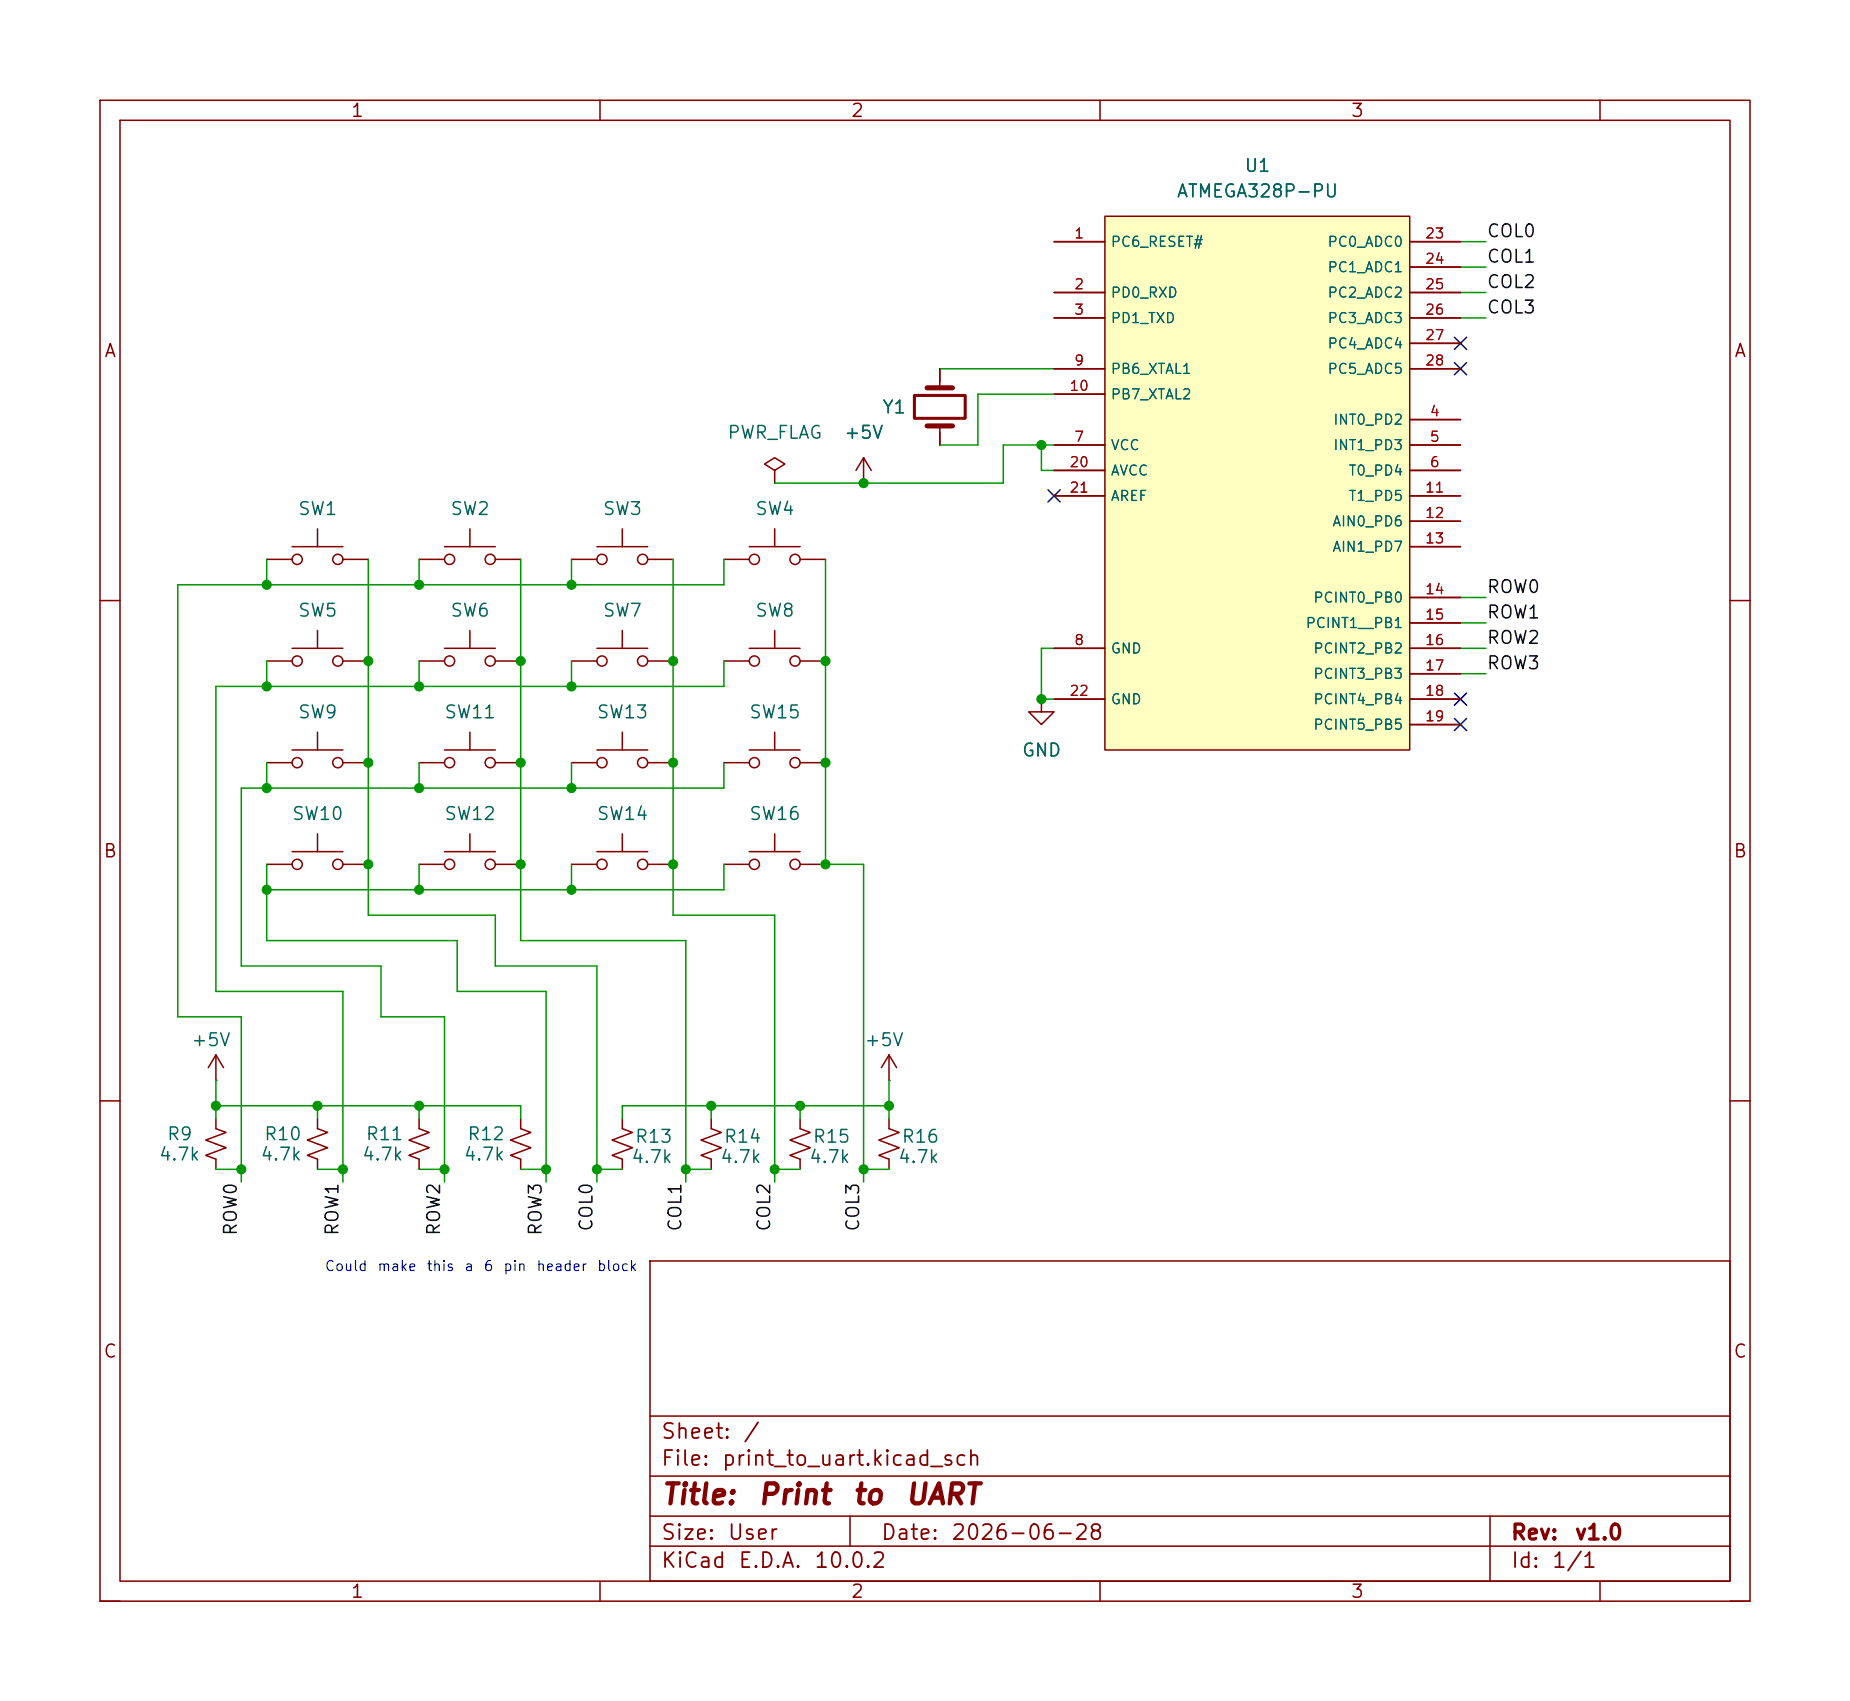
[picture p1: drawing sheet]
<svg xmlns="http://www.w3.org/2000/svg" width="185mm" height="170mm" viewBox="0 0 185 170" stroke-linecap="round" stroke-linejoin="round" font-family="sans-serif">
<g fill="none" stroke="#840000" stroke-width=".15">
<path d="M10 10h165v150h-165zM12 12h161v146h-161zM60 10v2M110 10v2M160 10v2M41.9 55.9h2.5M44.4 54.6h5.1M47 52.9v1.7M49.5 55.9h2.6M10 60h2M173 60h2M72.4 86.4h2.5"/>
<path d="M74.9 85.1h5.1M77.5 83.3v1.8M80 86.4h2.5M10 110h2M41.9 111.8v1l1 .4-2 .7 2 .8-2 .8 1 .3v1.1M173 110h2M65 126h108v32h-108zM60 158v2M65 154.5h108M65 151.5h108M65 147.5h108M65 141.5h108"/>
<path d="M85 151.5v3M110 158v2M149 151.5v6.5M160 158v2M10 160h2M173 160h2"/>
<circle cx="45" cy="55.9" r=".51"/>
<circle cx="49" cy="55.9" r=".51"/>
<circle cx="75.4" cy="86.4" r=".51"/>
<circle cx="79.5" cy="86.4" r=".51"/>
</g>
<path d="M110.5 21.6h30.5v53.4h-30.5z" fill="#ffffc2"/>
<g fill="none" stroke="#840000" stroke-width=".15">
<path d="M94 36.9v1.9M105.4 24.2h5.1M105.4 29.2h5.1M105.4 31.8h5.1M105.4 36.9h5.1M105.4 39.4h5.1M110.5 21.6h30.5v53.4h-30.5zM141 24.2h5M141 29.2h5M141 31.8h5M141 36.9h5M141 26.7h5"/>
<path d="M141 34.3h5M26.7 55.9h2.5M29.2 54.6h5.1M31.7 52.9v1.7M34.3 55.9h2.5M57.1 55.9h2.6M59.7 54.6h5.1M62.2 52.9v1.7M64.8 55.9h2.5M72.4 55.9h2.5M74.9 54.6h5.1M77.5 47l1-.6-1-.7-1 .7 1 .6v1.3"/>
<path d="M77.5 48.3h.1M77.5 52.9v1.7M80 55.9h2.5M86.4 48.3h.1M86.4 45.7l-.8 1.3M86.4 45.7l.7 1.3M86.4 45.7v2.6M94 42.6v1.9M105.4 44.5h5.1M105.4 47h5.1M105.4 49.6h5.1M141 41.9h5"/>
<path d="M141 44.5h5M141 47h5M141 49.6h5M141 52.1h5M141 54.6h5M141 59.7h5M26.7 76.2h2.5M26.7 66.1h2.5M29.2 64.8h5.1M29.2 75h5.1M31.7 63v1.8M31.7 73.2v1.8"/>
<path d="M34.3 76.2h2.5M34.3 66.1h2.5M41.9 76.2h2.5M41.9 66.1h2.5M44.4 64.8h5.1M44.4 75h5.1M47 63v1.8M47 73.2v1.8M49.5 76.2h2.6M49.5 66.1h2.6M57.1 76.2h2.6M57.1 66.1h2.6"/>
<path d="M59.7 64.8h5.1M59.7 75h5.1M62.2 63v1.8M62.2 73.2v1.8M64.8 76.2h2.5M64.8 66.1h2.5M72.4 76.2h2.5M72.4 66.1h2.5M74.9 64.8h5.1M74.9 75h5.1M77.5 63v1.8M77.5 73.2v1.8"/>
<path d="M80 76.2h2.5M80 66.1h2.5M104.1 69.9v1.2h1.3l-1.3 1.3-1.2-1.3h1.2M104.1 69.9h.1M105.4 64.8h5.1M105.4 69.9h5.1M141 64.8h5M141 62.3h5M141 67.3h5M141 69.9h5M141 72.4h5M26.7 86.4h2.5"/>
<path d="M29.2 85.1h5.1M31.7 83.3v1.8M34.3 86.4h2.5M41.9 86.4h2.5M44.4 85.1h5.1M47 83.3v1.8M49.5 86.4h2.6M57.1 86.4h2.6M59.7 85.1h5.1M62.2 83.3v1.8M64.8 86.4h2.5M21.6 111.8v1l1 .4-2 .7 2 .8-2 .8 1 .3v1.1"/>
<path d="M21.6 108h.1M21.6 105.4v2.6M21.6 105.4l-.8 1.3M21.6 105.4l.8 1.3M31.7 111.8v1l1.1 .4-2.1 .7 2.1 .8-2.1 .8 1 .3v1.1M52.1 111.8v1l1 .4-2 .7 2 .8-2 .8 1 .3v1.1M62.2 111.8v1l1 .4-2 .7 2 .8-2 .8 1 .3v1.1M71.1 111.8v1l1 .4-2 .7 2 .8-2 .8 1 .3v1.1M80 111.8v1l1 .4-2 .7 2 .8-2 .8 1 .3v1.1M88.9 108h.1M88.9 111.8v1l1 .4-2 .7 2 .8-2 .8 1 .3v1.1M88.9 105.4l-.8 1.3"/>
<path d="M88.9 105.4l.8 1.3M88.9 105.4v2.6"/>
<circle cx="29.7" cy="55.9" r=".51"/>
<circle cx="33.8" cy="55.9" r=".51"/>
<circle cx="60.2" cy="55.9" r=".51"/>
<circle cx="64.3" cy="55.9" r=".51"/>
<circle cx="75.4" cy="55.9" r=".51"/>
<circle cx="79.5" cy="55.9" r=".51"/>
<circle cx="29.7" cy="66.1" r=".51"/>
<circle cx="29.7" cy="76.2" r=".51"/>
<circle cx="33.8" cy="66.1" r=".51"/>
<circle cx="33.8" cy="76.2" r=".51"/>
<circle cx="45" cy="66.1" r=".51"/>
<circle cx="45" cy="76.2" r=".51"/>
<circle cx="49" cy="76.2" r=".51"/>
<circle cx="49" cy="66.1" r=".51"/>
<circle cx="60.2" cy="66.1" r=".51"/>
<circle cx="60.2" cy="76.2" r=".51"/>
<circle cx="64.3" cy="66.1" r=".51"/>
<circle cx="64.3" cy="76.2" r=".51"/>
<circle cx="75.4" cy="66.1" r=".51"/>
<circle cx="75.4" cy="76.2" r=".51"/>
<circle cx="79.5" cy="76.2" r=".51"/>
<circle cx="79.5" cy="66.1" r=".51"/>
<circle cx="29.7" cy="86.4" r=".51"/>
<circle cx="33.8" cy="86.4" r=".51"/>
<circle cx="45" cy="86.4" r=".51"/>
<circle cx="49" cy="86.4" r=".51"/>
<circle cx="60.2" cy="86.4" r=".51"/>
<circle cx="64.3" cy="86.4" r=".51"/>
</g>
<path d="M92.7 38.8h2.5M92.7 42.6h2.5" fill="none" stroke="#840000" stroke-width=".51"/>
<path d="M91.4 39.5h5.1v2.3h-5.1z" fill="none" stroke="#840000" stroke-width=".3"/>
<g fill="none" stroke="#009600" stroke-width=".15">
<path d="M94 36.9h11.4M105.4 39.4h-7.6v5.1h-3.8M146 29.2h2.6M146 31.8h2.6M146 24.2h2.6M146 26.7h2.6M26.7 55.9v2.5M36.8 55.9v35.6h12.7v5h10.2v21.6M41.9 55.9v2.5M52.1 55.9v38.1h16.5v24.1M57.1 55.9v2.5M67.3 55.9v35.6h10.2v26.6"/>
<path d="M72.4 55.9v2.5h-54.6v43.2h6.3v16.5M82.5 55.9v30.5h3.9v31.7M104.1 44.5v2.5h1.3M105.4 44.5h-5.1v3.8h-22.8M146 59.7h2.6M26.7 66.1v2.5M26.7 76.2v2.6M41.9 66.1v2.5M41.9 76.2v2.6M57.1 66.1v2.5M57.1 76.2v2.6M72.4 66.1v2.5h-50.8v30.5h12.7v19"/>
<path d="M72.4 76.2v2.6h-48.3v17.7h14v5.1h6.3v16.5M105.4 64.8h-1.3v5.1h1.3M146 62.3h2.6M146 64.8h2.6M146 67.3h2.6M26.7 86.4v7.6h19v5.1h8.9v19M41.9 86.4v2.5M57.1 86.4v2.5M72.4 86.4v2.5h-45.7M21.6 110.5h30.5v1.3M21.6 116.9h2.5M21.6 108v3.8"/>
<path d="M31.7 116.9h2.6M31.7 110.5v1.3M41.9 116.9h2.5M41.9 110.5v1.3M52.1 116.9h2.5M59.7 116.9h2.5M68.6 116.9h2.5M71.1 110.5v1.3M77.5 116.9h2.5M80 110.5v1.3M86.4 116.9h2.5M88.9 110.5h-26.7v1.3"/>
<path d="M88.9 108v3.8"/>
</g>
<path d="M145.4 36.2l1.3 1.3M145.4 33.7l1.3 1.2M146.7 36.2l-1.3 1.3M146.7 33.7l-1.3 1.2M104.8 48.9l1.2 1.3M106 48.9l-1.2 1.3M145.4 71.8l1.3 1.2M145.4 69.3l1.3 1.2M146.7 71.8l-1.3 1.2M146.7 69.3l-1.3 1.2" fill="none" stroke="#000084" stroke-width=".15"/>
<g fill="#009600" stroke="#009600" stroke-width=".1">
<circle cx="41.9" cy="110.5" r=".46"/>
<circle cx="44.4" cy="116.9" r=".46"/>
<circle cx="54.6" cy="116.9" r=".46"/>
<circle cx="59.7" cy="116.9" r=".46"/>
<circle cx="68.6" cy="116.9" r=".46"/>
<circle cx="71.1" cy="110.5" r=".46"/>
<circle cx="80" cy="110.5" r=".46"/>
<circle cx="82.5" cy="76.2" r=".46"/>
<circle cx="82.5" cy="66.1" r=".46"/>
<circle cx="88.9" cy="110.5" r=".46"/>
<circle cx="86.4" cy="116.9" r=".46"/>
<circle cx="67.3" cy="86.4" r=".46"/>
<circle cx="82.5" cy="86.4" r=".46"/>
<circle cx="77.5" cy="116.9" r=".46"/>
<circle cx="26.7" cy="58.4" r=".46"/>
<circle cx="26.7" cy="68.6" r=".46"/>
<circle cx="41.9" cy="78.8" r=".46"/>
<circle cx="41.9" cy="58.4" r=".46"/>
<circle cx="41.9" cy="88.9" r=".46"/>
<circle cx="36.8" cy="86.4" r=".46"/>
<circle cx="26.7" cy="78.8" r=".46"/>
<circle cx="26.7" cy="88.9" r=".46"/>
<circle cx="21.6" cy="110.5" r=".46"/>
<circle cx="52.1" cy="86.4" r=".46"/>
<circle cx="57.1" cy="88.9" r=".46"/>
<circle cx="31.7" cy="110.5" r=".46"/>
<circle cx="34.3" cy="116.9" r=".46"/>
<circle cx="24.1" cy="116.9" r=".46"/>
<circle cx="52.1" cy="66.1" r=".46"/>
<circle cx="52.1" cy="76.2" r=".46"/>
<circle cx="57.1" cy="68.6" r=".46"/>
<circle cx="36.8" cy="76.2" r=".46"/>
<circle cx="36.8" cy="66.1" r=".46"/>
<circle cx="41.9" cy="68.6" r=".46"/>
<circle cx="57.1" cy="58.4" r=".46"/>
<circle cx="67.3" cy="66.1" r=".46"/>
<circle cx="67.3" cy="76.2" r=".46"/>
<circle cx="57.1" cy="78.8" r=".46"/>
<circle cx="104.1" cy="69.9" r=".46"/>
<circle cx="86.4" cy="48.3" r=".46"/>
<circle cx="104.1" cy="44.5" r=".46"/>
</g>
<g font-size="2" fill="#840000">
<text x="66" y="150.9">Title:</text>
<text x="75.7" y="150.9">Print</text>
<text x="85.1" y="150.9">to</text>
<text x="90.4" y="150.9">UART</text>
</g>
<g font-size="1.5" fill="#840000">
<text x="66" y="146.9">File:</text>
<text x="66" y="144.2">Sheet:</text>
<text x="72.1" y="146.9">print_to_uart.kicad_sch</text>
<text x="74.2" y="144.2">/</text>
<text x="66" y="154.3">Size:</text>
<text x="72.7" y="154.3">User</text>
<text x="88" y="154.3">Date:</text>
<text x="95" y="154.3">2026-06-28</text>
<text x="151" y="154.3">Rev:</text>
<text x="157.4" y="154.3">v1.0</text>
<text x="66" y="157.1">KiCad</text>
<text x="73.7" y="157.1">E.D.A.</text>
<text x="81.3" y="157.1">10.0.2</text>
<text x="151" y="157.1">Id:</text>
<text x="155.1" y="157.1">1/1</text>
</g>
<g font-size="1.3" fill="#840000">
<text x="35" y="12">1</text>
<text x="85" y="12">2</text>
<text x="135" y="12">3</text>
<text x="10.3" y="36">A</text>
<text x="173.3" y="36">A</text>
<text x="10.3" y="86">B</text>
<text x="173.3" y="86">B</text>
<text x="10.3" y="136">C</text>
<text x="173.3" y="136">C</text>
<text x="35" y="160">1</text>
<text x="85" y="160">2</text>
<text x="135" y="160">3</text>
</g>
<g font-size="1.3" fill="#006464">
<text x="124.4" y="17.5">U1</text>
<text x="117.6" y="20">ATMEGA328P-PU</text>
<text x="88.1" y="41.6">Y1</text>
<text x="72.7" y="44.2">PWR_FLAG</text>
<text x="84.3" y="44.2">+5V</text>
<text x="29.7" y="51.8">SW1</text>
<text x="45" y="51.8">SW2</text>
<text x="60.2" y="51.8">SW3</text>
<text x="75.4" y="51.8">SW4</text>
<text x="29.7" y="62">SW5</text>
<text x="45" y="62">SW6</text>
<text x="60.2" y="62">SW7</text>
<text x="75.4" y="62">SW8</text>
<text x="29.7" y="72.1">SW9</text>
<text x="44.3" y="72.1">SW11</text>
<text x="59.6" y="72.1">SW13</text>
<text x="74.8" y="72.1">SW15</text>
<text x="102.1" y="75.9">GND</text>
<text x="29.1" y="82.3">SW10</text>
<text x="44.3" y="82.3">SW12</text>
<text x="59.6" y="82.3">SW14</text>
<text x="74.8" y="82.3">SW16</text>
<text x="19" y="104.9">+5V</text>
<text x="86.4" y="104.9">+5V</text>
<text x="15.8" y="116.3">4.7k</text>
<text x="16.6" y="114.3">R9</text>
<text x="26" y="116.3">4.7k</text>
<text x="26.3" y="114.3">R10</text>
<text x="36.1" y="116.3">4.7k</text>
<text x="36.5" y="114.3">R11</text>
<text x="46.3" y="116.3">4.7k</text>
<text x="46.6" y="114.3">R12</text>
<text x="63" y="116.6">4.7k</text>
<text x="63.4" y="114.5">R13</text>
<text x="71.9" y="116.6">4.7k</text>
<text x="72.3" y="114.5">R14</text>
<text x="80.8" y="116.6">4.7k</text>
<text x="81.2" y="114.5">R15</text>
<text x="89.7" y="116.6">4.7k</text>
<text x="90.1" y="114.5">R16</text>
</g>
<g font-size="1.3" fill="#0f0f0f">
<text x="148.6" y="29.1">COL2</text>
<text x="148.6" y="24">COL0</text>
<text x="148.6" y="26.6">COL1</text>
<text x="148.6" y="31.7">COL3</text>
<text x="148.6" y="59.6">ROW0</text>
<text x="148.6" y="62.1">ROW1</text>
<text x="148.6" y="64.7">ROW2</text>
<text x="148.6" y="67.2">ROW3</text>
<text x="24" y="123.6" transform="rotate(-90 24 123.6)">ROW0</text>
<text x="34.2" y="123.6" transform="rotate(-90 34.2 123.6)">ROW1</text>
<text x="44.3" y="123.6" transform="rotate(-90 44.3 123.6)">ROW2</text>
<text x="54.5" y="123.6" transform="rotate(-90 54.5 123.6)">ROW3</text>
<text x="59.6" y="123.2" transform="rotate(-90 59.6 123.2)">COL0</text>
<text x="68.5" y="123.2" transform="rotate(-90 68.5 123.2)">COL1</text>
<text x="77.3" y="123.2" transform="rotate(-90 77.3 123.2)">COL2</text>
<text x="86.2" y="123.2" transform="rotate(-90 86.2 123.2)">COL3</text>
</g>
<g font-size="1" fill="#a90000">
<text x="107.3" y="24.1">1</text>
<text x="107.3" y="29.2">2</text>
<text x="142.4" y="24.1">23</text>
<text x="142.4" y="26.6">24</text>
<text x="142.4" y="29.2">25</text>
<text x="107.3" y="31.7">3</text>
<text x="142.4" y="31.7">26</text>
<text x="142.4" y="34.2">27</text>
<text x="106.9" y="39.3">10</text>
<text x="107.3" y="36.8">9</text>
<text x="142.4" y="36.8">28</text>
<text x="142.9" y="41.9">4</text>
<text x="106.9" y="46.9">20</text>
<text x="107.3" y="44.4">7</text>
<text x="142.9" y="44.4">5</text>
<text x="142.9" y="46.9">6</text>
<text x="106.9" y="49.5">21</text>
<text x="142.4" y="49.5">11</text>
<text x="142.4" y="52">12</text>
<text x="142.4" y="54.6">13</text>
<text x="142.4" y="59.6">14</text>
<text x="107.3" y="64.7">8</text>
<text x="142.4" y="62.2">15</text>
<text x="142.4" y="64.7">16</text>
<text x="106.9" y="69.8">22</text>
<text x="142.4" y="67.3">17</text>
<text x="142.4" y="69.8">18</text>
<text x="142.4" y="72.3">19</text>
</g>
<g font-size="1" fill="#006464">
<text x="111" y="24.9">PC6_RESET#</text>
<text x="111" y="30">PD0_RXD</text>
<text x="132.7" y="24.9">PC0_ADC0</text>
<text x="132.7" y="27.5">PC1_ADC1</text>
<text x="132.7" y="30">PC2_ADC2</text>
<text x="111" y="32.5">PD1_TXD</text>
<text x="132.7" y="32.5">PC3_ADC3</text>
<text x="132.7" y="35.1">PC4_ADC4</text>
<text x="111" y="37.6">PB6_XTAL1</text>
<text x="111" y="40.2">PB7_XTAL2</text>
<text x="132.7" y="37.6">PC5_ADC5</text>
<text x="111" y="45.2">VCC</text>
<text x="111" y="47.8">AVCC</text>
<text x="133.3" y="42.7">INT0_PD2</text>
<text x="133.3" y="45.2">INT1_PD3</text>
<text x="134.8" y="47.8">T0_PD4</text>
<text x="111" y="50.3">AREF</text>
<text x="133.2" y="52.9">AIN0_PD6</text>
<text x="134.8" y="50.3">T1_PD5</text>
<text x="133.2" y="55.4">AIN1_PD7</text>
<text x="111" y="65.6">GND</text>
<text x="130.5" y="63">PCINT1__PB1</text>
<text x="131.3" y="60.5">PCINT0_PB0</text>
<text x="131.3" y="65.6">PCINT2_PB2</text>
<text x="111" y="70.6">GND</text>
<text x="131.3" y="68.1">PCINT3_PB3</text>
<text x="131.3" y="70.6">PCINT4_PB4</text>
<text x="131.3" y="73.2">PCINT5_PB5</text>
</g>
<g font-size="1" fill="#0000c2">
<text x="32.4" y="127.3">Could</text>
<text x="37.7" y="127.3">make</text>
<text x="42.6" y="127.3">this</text>
<text x="46.4" y="127.3">a</text>
<text x="48.3" y="127.3">6</text>
<text x="50.3" y="127.3">pin</text>
<text x="53.6" y="127.3">header</text>
<text x="59.6" y="127.3">block</text>
</g>
</svg>
